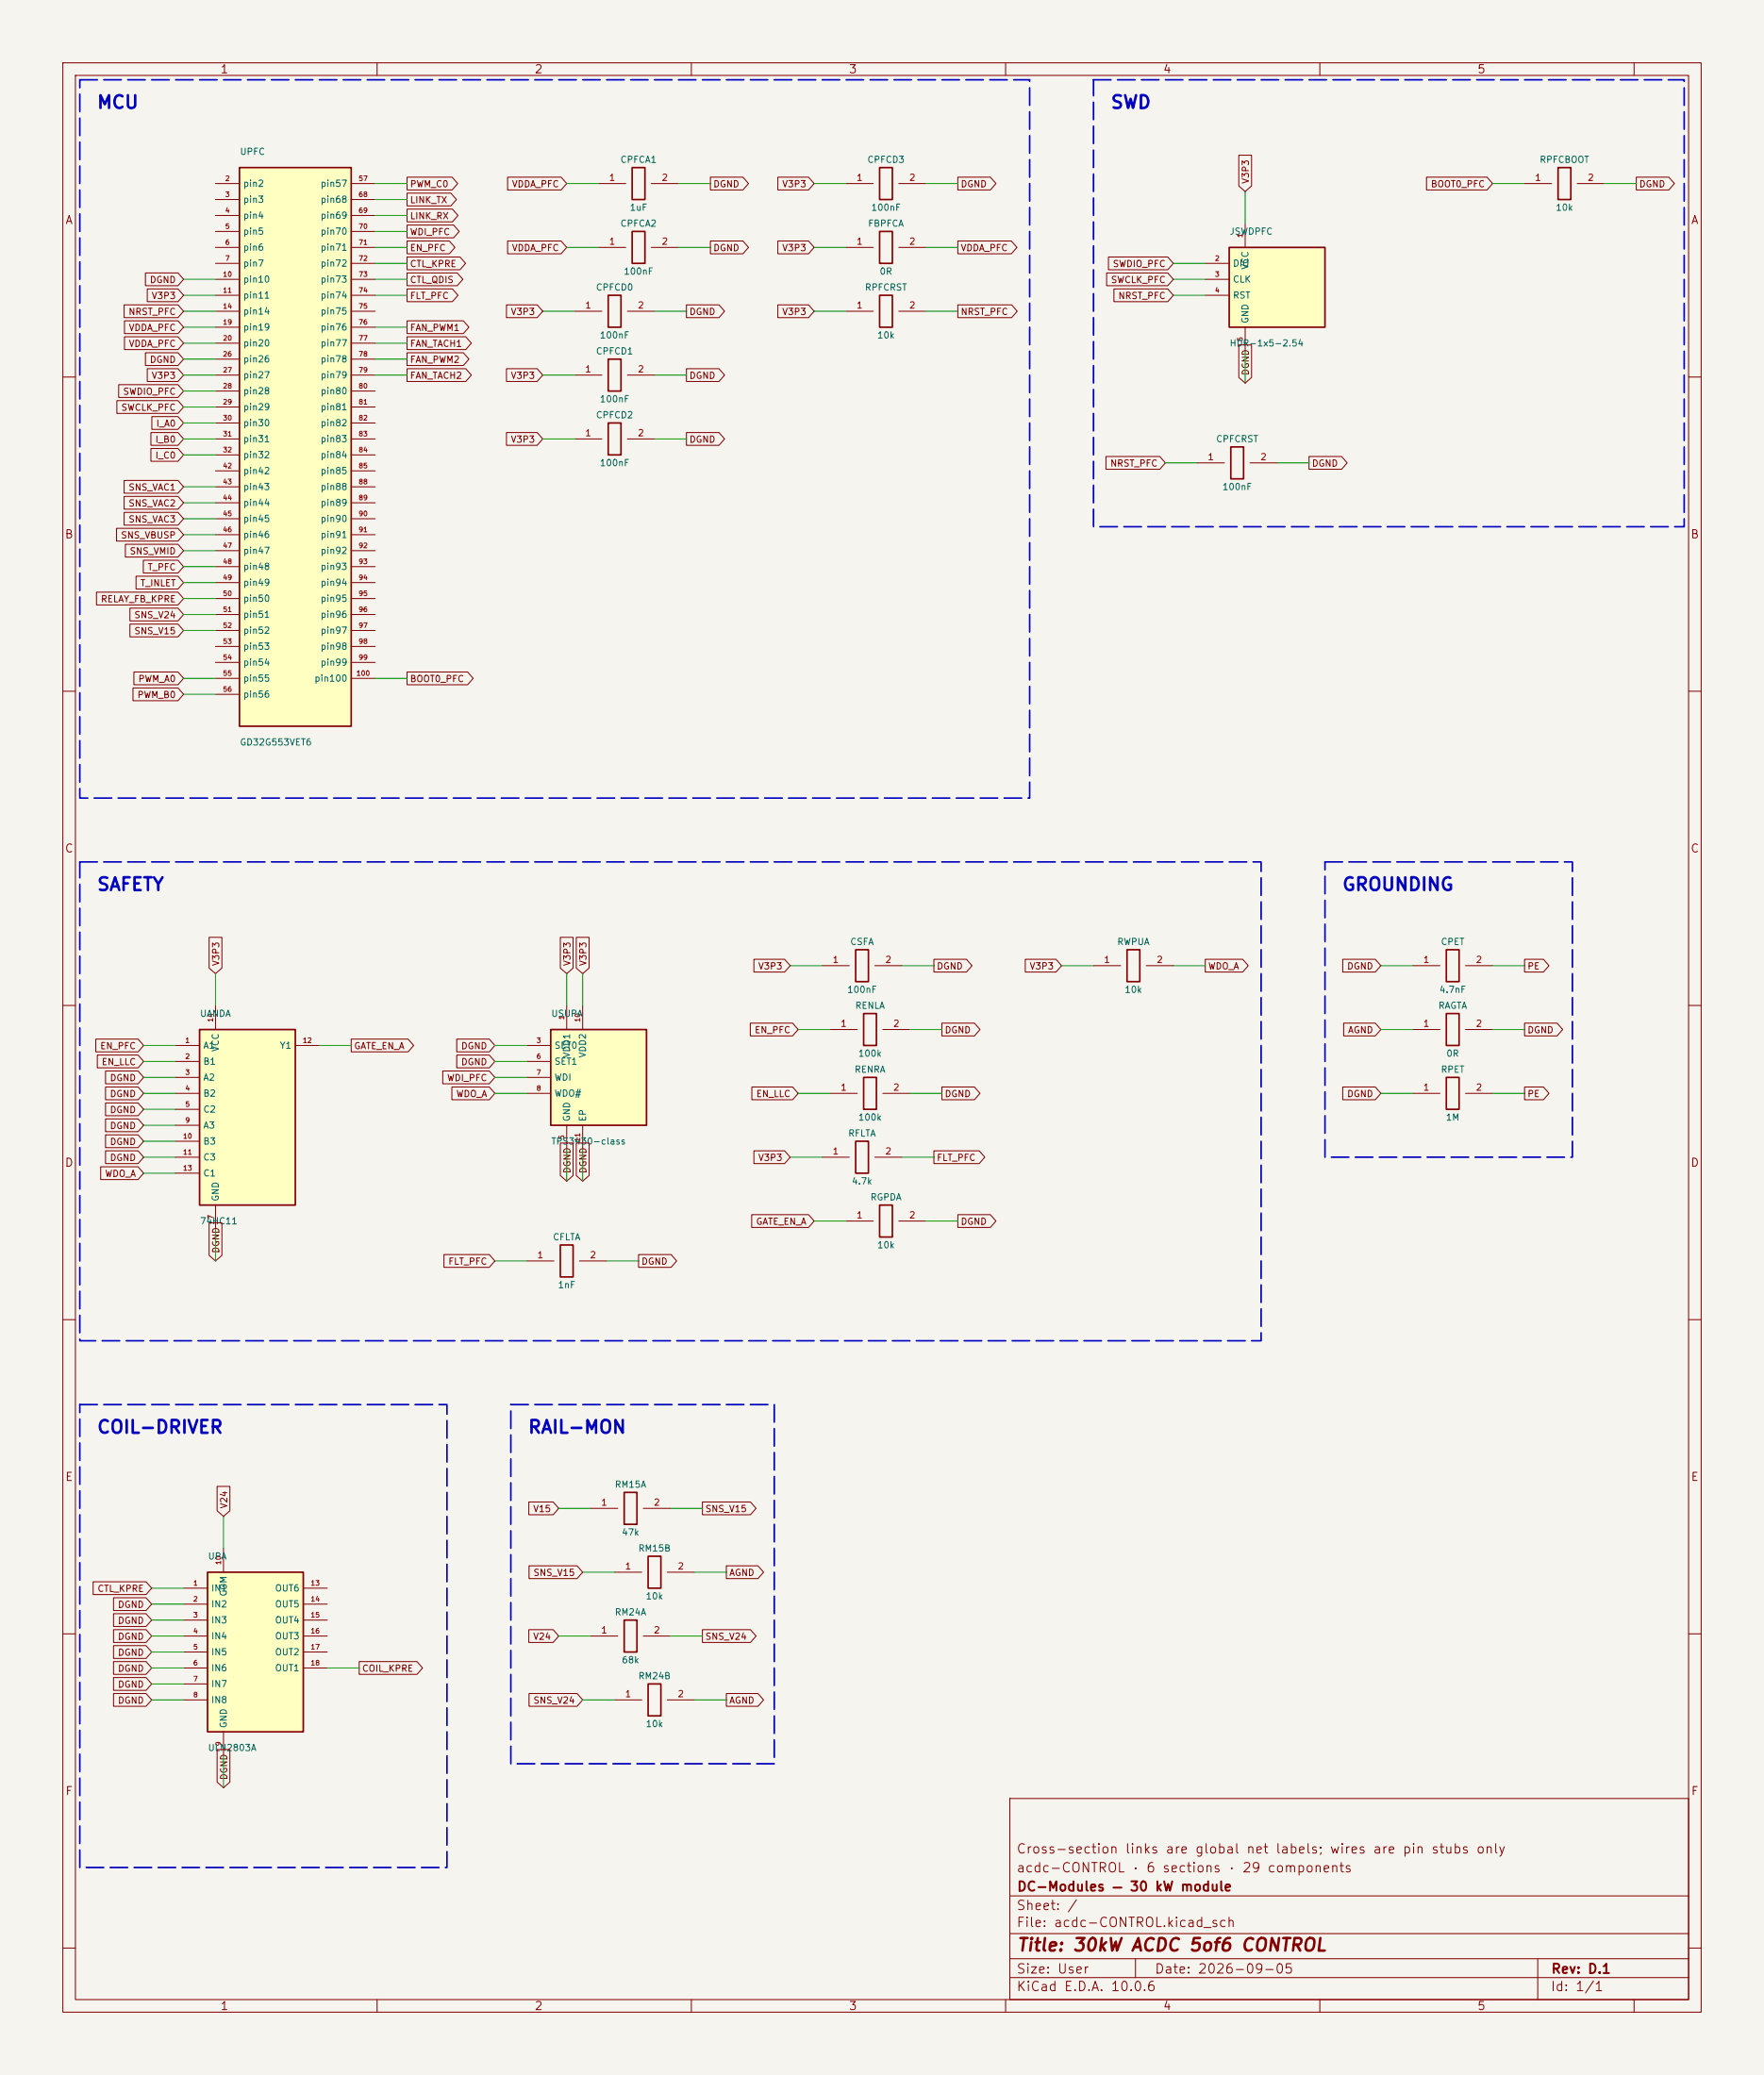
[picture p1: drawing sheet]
<svg xmlns="http://www.w3.org/2000/svg" width="281mm" height="330mm" viewBox="0 0 281 330" stroke-linecap="round" stroke-linejoin="round" font-family="sans-serif">
<path d="M0 0h280.7v330.2h-280.7z" fill="#f5f4ef" stroke="#f5f4ef" stroke-width=".15"/>
<g fill="none" stroke="#840000" stroke-width=".15">
<path d="M10 10h260.7v310.2h-260.7zM12 12h256.7v306.2h-256.7zM60 10v2M110 10v2M160 10v2M210 10v2M260 10v2M95.2 39.4h4.4M103.6 39.4h4.3M10 60h2M268.7 60h2M10 110h2"/>
<path d="M268.7 110h2M10 160h2M268.7 160h2M130.8 184.2h4.3M134.6 194.3h4.3M139.2 184.2h4.3M143 194.3h4.3M10 210h2M83.8 200.7h4.3M92.2 200.7h4.3M268.7 210h2M94 240h4.3"/>
<path d="M97.8 250.2h4.3M102.4 240h4.3M106.2 250.2h4.3M10 260h2M94 260.4h4.3M97.8 270.5h4.3M102.4 260.4h4.3M106.2 270.5h4.3M268.7 260h2M160.7 286.2h108v32h-108zM10 310h2M60 318.2v2"/>
<path d="M110 318.2v2M160 318.2v2M160.7 314.7h108M160.7 311.7h108M160.7 307.7h108M160.7 301.7h108M180.7 311.7v3M210 318.2v2M244.7 311.7v6.5M260 318.2v2M268.7 310h2"/>
</g>
<path d="M100.6 36.8h2v5.1h-2zM89.2 198.1h2v5.1h-2zM136.1 181.6h2.1v5.1h-2.1zM140 191.8h2v5.1h-2zM99.3 237.5h2v5.1h-2zM99.3 257.8h2v5.1h-2zM103.1 247.7h2.1v5h-2.1zM103.1 268h2.1v5.1h-2.1z" fill="none" stroke="#840000" stroke-width=".25"/>
<path d="M31.7 163.8h15.3v28h-15.3z" fill="#ffffc2"/>
<path d="M31.7 163.8h15.3v28h-15.3z" fill="none" stroke="#840000" stroke-width=".25"/>
<path d="M27.9 166.4h3.8M27.9 168.9h3.8M27.9 171.5h3.8M27.9 174h3.8M27.9 176.5h3.8M27.9 179.1h3.8M34.3 160v3.8M47 166.4h3.8M27.9 181.6h3.8M27.9 184.2h3.8M27.9 186.7h3.8M34.3 191.8v3.8" fill="none" stroke="#840000" stroke-width=".15"/>
<path d="M33 250.2h15.3v25.4h-15.3z" fill="#ffffc2"/>
<path d="M136.1 151.1h2.1v5.1h-2.1zM137.4 161.3h2v5.1h-2zM33 250.2h15.3v25.4h-15.3z" fill="none" stroke="#840000" stroke-width=".25"/>
<g fill="none" stroke="#840000" stroke-width=".15">
<path d="M130.8 153.7h4.3M139.2 153.7h4.3M132.1 163.8h4.3M140.5 163.8h4.3M29.2 252.7h3.8M29.2 255.3h3.8M29.2 257.8h3.8M35.6 246.4v3.8M48.3 252.7h3.8M48.3 255.3h3.8M48.3 257.8h3.8M29.2 260.4h3.8"/>
<path d="M29.2 262.9h3.8M29.2 265.4h3.8M29.2 268h3.8M29.2 270.5h3.8M35.6 275.6v3.8M48.3 260.4h3.8M48.3 262.9h3.8M48.3 265.4h3.8"/>
</g>
<path d="M87.6 163.8h15.3v15.3h-15.3z" fill="#ffffc2"/>
<path d="M247.9 26.7h2v5.1h-2zM179.3 151.1h2.1v5.1h-2.1zM230.1 151.1h2.1v5.1h-2.1zM87.6 163.8h15.3v15.3h-15.3zM137.4 171.5h2v5h-2zM230.1 161.3h2.1v5.1h-2.1zM230.1 171.5h2.1v5h-2.1z" fill="none" stroke="#840000" stroke-width=".25"/>
<g fill="none" stroke="#840000" stroke-width=".15">
<path d="M242.6 29.2h4.3M251 29.2h4.3M174 153.7h4.3M182.4 153.7h4.3M224.8 153.7h4.3M233.2 153.7h4.3M83.8 166.4h3.8M83.8 168.9h3.8M83.8 171.5h3.8M83.8 174h3.8M90.2 160v3.8M90.2 179.1v3.8"/>
<path d="M92.7 160v3.8M92.7 179.1v3.8M132.1 174h4.3M140.5 174h4.3M224.8 174h4.3M224.8 163.8h4.3M233.2 174h4.3M233.2 163.8h4.3"/>
</g>
<path d="M195.6 39.4h15.2v12.7h-15.2z" fill="#ffffc2"/>
<path d="M100.6 26.7h2v5.1h-2zM140 36.8h2v5.1h-2zM140 26.7h2v5.1h-2zM195.6 39.4h15.2v12.7h-15.2zM96.8 57.2h2v5h-2zM96.8 47h2v5.1h-2zM140 47h2v5.1h-2zM96.8 67.3h2v5.1h-2zM195.8 71.1h2.1v5.1h-2.1z" fill="none" stroke="#840000" stroke-width=".25"/>
<g fill="none" stroke="#840000" stroke-width=".15">
<path d="M95.2 29.2h4.4M103.6 29.2h4.3M134.6 39.4h4.3M134.6 29.2h4.3M143 39.4h4.3M143 29.2h4.3M198.1 35.6v3.8M91.4 49.5h4.4M91.4 59.7h4.4M99.8 49.5h4.3M99.8 59.7h4.3M134.6 49.5h4.3"/>
<path d="M143 49.5h4.3M191.8 41.9h3.8M191.8 44.5h3.8M191.8 47h3.8M198.1 52.1v3.8M91.4 69.9h4.4M99.8 69.9h4.3M190.5 73.7h4.3M198.9 73.7h4.3"/>
</g>
<path d="M38.1 26.7h17.8v88.9h-17.8z" fill="#ffffc2"/>
<path d="M38.1 26.7h17.8v88.9h-17.8z" fill="none" stroke="#840000" stroke-width=".25"/>
<g fill="none" stroke="#840000" stroke-width=".15">
<path d="M34.3 29.2h3.8M34.3 31.8h3.8M34.3 34.3h3.8M34.3 36.8h3.8M34.3 39.4h3.8M55.9 29.2h3.8M55.9 31.8h3.8M55.9 34.3h3.8M55.9 36.8h3.8M55.9 39.4h3.8M64.8 35.8h7.4l.9 1-.9 1h-7.4zM64.8 38.4h6.7l.9 1-.9 1h-6.7z"/>
<path d="M64.8 33.3h7.2l.9 1-.9 1h-7.2zM64.8 30.7h6.9l.9 1.1-.9 1h-6.9zM64.8 28.2h7.1l.9 1-.9 1h-7.1zM80.8 28.2h8.5l.9 1-.9 1h-8.5zM80.8 38.4h8.5l.9 1-.9 1h-8.5zM113 28.2h5.2l.9 1-.9 1h-5.2zM113 38.4h5.2l.9 1-.9 1h-5.2zM123.8 28.2h4.9l.8 1-.8 1h-4.9zM123.8 38.4h4.9l.8 1-.8 1h-4.9zM152.4 28.2h5.2l.9 1-.9 1h-5.2zM152.4 38.4h8.5l.9 1-.9 1h-8.5zM197.1 24.7h2v4.9l-1 .9-1-.9z"/>
<path d="M227 28.2h9.6l.9 1-.9 1h-9.6zM260.3 28.2h5.2l.9 1-.9 1h-5.2zM19.8 48.5h8.5l.9 1-.9 1h-8.5zM19.8 51.1h8.5l.9 1-.9 1h-8.5zM19.8 53.6h8.5l.9 1-.9 1h-8.5zM23.1 43.4h5.2l.9 1.1-.9 1h-5.2zM23.1 56.1h5.2l.9 1.1-.9 1h-5.2zM23.4 46h4.9l.9 1-.9 1h-4.9zM23.4 58.7h4.9l.9 1-.9 1h-4.9zM34.3 41.9h3.8M34.3 44.5h3.8M34.3 47h3.8"/>
<path d="M34.3 49.5h3.8M34.3 52.1h3.8M34.3 54.6h3.8M34.3 57.2h3.8M34.3 59.7h3.8M55.9 41.9h3.8M55.9 44.5h3.8M55.9 47h3.8M55.9 49.5h3.8M55.9 52.1h3.8M55.9 54.6h3.8M55.9 57.2h3.8"/>
<path d="M55.9 59.7h3.8M64.8 53.6h9.3l.9 1-.9 1h-9.3zM64.8 56.1h8.9l.9 1.1-.9 1h-8.9zM64.8 40.9h8.4l.9 1-.9 1h-8.4zM64.8 43.4h8l.8 1.1-.8 1h-8zM64.8 46h7.2l.9 1-.9 1h-7.2zM64.8 51.1h8.9l.9 1-.9 1h-8.9zM64.8 58.7h9.3l.9 1-.9 1h-9.3zM80.6 48.5h4.9l.9 1-.9 1h-4.9zM80.6 58.7h4.9l.9 1-.9 1h-4.9zM109.2 48.5h5.2l.9 1-.9 1h-5.2zM109.2 58.7h5.2l.9 1-.9 1h-5.2z"/>
<path d="M123.8 48.5h4.9l.8 1-.8 1h-4.9zM152.4 48.5h8.6l.9 1-.9 1h-8.6zM176.1 43.4h9.7l.9 1.1-.9 1h-9.7zM176.4 40.9h9.4l.9 1-.9 1h-9.4zM177.2 46h8.6l.9 1-.9 1h-8.6zM197.1 54.9h2v5.2l-1 .9-1-.9zM18.6 63.8h9.7l.9 1-.9 1h-9.7zM18.9 61.2h9.4l.9 1-.9 1h-9.4zM19.8 79h8.5l.9 1-.9 1h-8.5zM19.8 76.5h8.5l.9 1-.9 1h-8.5zM24 68.8h4.3l.9 1.1-.9 1h-4.3zM24 71.4h4.3l.9 1-.9 1h-4.3z"/>
<path d="M24.2 66.3h4.1l.9 1-.9 1h-4.1zM34.3 62.2h3.8M34.3 64.8h3.8M34.3 67.3h3.8M34.3 69.9h3.8M34.3 72.4h3.8M34.3 74.9h3.8M34.3 77.5h3.8M55.9 62.2h3.8M55.9 64.8h3.8M55.9 67.3h3.8M55.9 69.9h3.8"/>
<path d="M55.9 72.4h3.8M55.9 74.9h3.8M55.9 77.5h3.8M80.6 68.8h4.9l.9 1.1-.9 1h-4.9zM109.2 68.8h5.2l.9 1.1-.9 1h-5.2zM176 72.6h8.5l.9 1.1-.9 1h-8.5zM208.3 72.6h5.2l.8 1.1-.8 1h-5.2zM15.4 94.2h12.9l.9 1.1-.9 1h-12.9zM18.5 84.1h9.8l.9 1-.9 1h-9.8zM19.8 81.5h8.5l.9 1.1-.9 1h-8.5zM19.9 86.6h8.4l.9 1-.9 1h-8.4zM20.7 96.8h7.6l.9 1-.9 1h-7.6z"/>
<path d="M20.7 99.3h7.6l.9 1-.9 1h-7.6zM21.6 91.7h6.7l.9 1-.9 1h-6.7zM22.8 89.2h5.5l.9 1-.9 1h-5.5zM34.3 80h3.8M34.3 82.6h3.8M34.3 85.1h3.8M34.3 87.6h3.8M34.3 90.2h3.8M34.3 92.7h3.8M34.3 95.3h3.8M34.3 97.8h3.8M55.9 80h3.8"/>
<path d="M55.9 82.6h3.8M55.9 85.1h3.8M55.9 87.6h3.8M55.9 90.2h3.8M55.9 92.7h3.8M55.9 95.3h3.8M55.9 97.8h3.8M21.2 109.5h7.1l.9 1-.9 1h-7.1zM21.3 106.9h7l.9 1.1-.9 1h-7zM34.3 100.3h3.8M34.3 102.9h3.8M34.3 105.4h3.8"/>
<path d="M34.3 108h3.8M34.3 110.5h3.8M55.9 100.3h3.8M55.9 102.9h3.8M55.9 105.4h3.8M55.9 108h3.8M64.8 106.9h9.6l.9 1.1-.9 1h-9.6zM33.3 149.2h2v4.9l-1 .8-1-.8zM89.2 149.2h2v4.9l-1 .8-1-.8zM91.7 149.2h2v4.9l-1 .8-1-.8zM120 152.7h4.8l.9 1-.9 1h-4.8zM148.6 152.7h5.2l.9 1-.9 1h-5.2z"/>
<path d="M163.1 152.7h4.9l.9 1-.9 1h-4.9zM191.8 152.7h5.9l.9 1-.9 1h-5.9zM213.6 152.7h5.2l.9 1-.9 1h-5.2zM242.6 152.7h3l.9 1-.9 1h-3zM15.2 165.4h6.8l.9 1-.9 1h-6.8zM15.5 167.9h6.5l.9 1-.9 1h-6.5zM16.8 178.1h5.2l.9 1-.9 1h-5.2zM16.8 175.5h5.2l.9 1-.9 1h-5.2zM16.8 173h5.2l.9 1-.9 1h-5.2zM16.8 170.4h5.2l.9 1.1-.9 1h-5.2zM55.9 165.4h9l.9 1-.9 1h-9zM70.4 170.4h7.5l.8 1.1-.8 1h-7.5z"/>
<path d="M71.9 173h6l.8 1-.8 1h-6zM72.7 167.9h5.2l.8 1-.8 1h-5.2zM72.7 165.4h5.2l.8 1-.8 1h-5.2zM119.4 162.8h6.7l.9 1-.9 1h-6.7zM119.6 173h6.5l.9 1-.9 1h-6.5zM149.9 173h5.1l.9 1-.9 1h-5.1zM149.9 162.8h5.1l.9 1-.9 1h-5.1zM213.6 173h5.2l.9 1-.9 1h-5.2zM213.8 162.8h5l.9 1-.9 1h-5zM242.6 173h3l.9 1-.9 1h-3zM242.6 162.8h5.1l.9 1-.9 1h-5.1zM16 185.7h6l.9 1-.9 1h-6z"/>
<path d="M16.8 183.1h5.2l.9 1.1-.9 1h-5.2zM16.8 180.6h5.2l.9 1-.9 1h-5.2zM33.3 194.6h2v5.2l-1 .9-1-.9zM70.6 199.6h7.3l.8 1.1-.8 1h-7.3zM89.2 181.9h2v5.2l-1 .9-1-.9zM91.7 181.9h2v5.2l-1 .9-1-.9zM101.6 199.6h5.2l.9 1.1-.9 1h-5.2zM119.6 193.3h9.1l.8 1-.8 1h-9.1zM120 183.1h4.8l.9 1.1-.9 1h-4.8zM148.6 183.1h7.2l.9 1.1-.9 1h-7.2zM152.4 193.3h5.2l.9 1-.9 1h-5.2zM34.5 236.5h2.1v3.9l-1 .9-1.1-.9z"/>
<path d="M84.1 239h3.9l.9 1-.9 1h-3.9zM111.8 239h7.6l.9 1-.9 1h-7.6zM14.8 251.7h8.4l.9 1-.9 1h-8.4zM18.1 259.3h5.1l.9 1.1-.9 1h-5.1zM18.1 256.8h5.1l.9 1-.9 1h-5.1zM18.1 254.3h5.1l.9 1-.9 1h-5.1zM84.1 259.3h3.9l.9 1.1-.9 1h-3.9zM84.2 249.2h7.6l.9 1-.9 1h-7.6zM111.8 259.3h7.6l.9 1.1-.9 1h-7.6zM115.6 249.2h5l.9 1-.9 1h-5zM18.1 267h5.1l.9 1-.9 1h-5.1zM18.1 264.4h5.1l.9 1-.9 1h-5.1z"/>
<path d="M18.1 261.9h5.1l.9 1-.9 1h-5.1zM18.1 269.5h5.1l.9 1-.9 1h-5.1zM34.5 278.4h2.1v5.2l-1 .9-1.1-.9zM57.1 264.4h9.2l.9 1-.9 1h-9.2zM84.2 269.5h7.6l.9 1-.9 1h-7.6zM115.6 269.5h5l.9 1-.9 1h-5z"/>
</g>
<g fill="none" stroke="#009600" stroke-width=".15">
<path d="M59.7 34.3h5.1M59.7 29.2h5.1M59.7 31.8h5.1M59.7 36.8h5.1M59.7 39.4h5.1M90.2 29.2h5M90.2 39.4h5M107.9 29.2h5.1M107.9 39.4h5.1M129.5 29.2h5.1M129.5 39.4h5.1M147.3 29.2h5.1"/>
<path d="M147.3 39.4h5.1M198.1 30.5v5.1M237.5 29.2h5.1M255.3 29.2h5M29.2 49.5h5.1M29.2 52.1h5.1M29.2 57.2h5.1M29.2 59.7h5.1M29.2 47h5.1M29.2 44.5h5.1M29.2 54.6h5.1M59.7 52.1h5.1"/>
<path d="M59.7 57.2h5.1M59.7 59.7h5.1M59.7 47h5.1M59.7 44.5h5.1M59.7 41.9h5.1M59.7 54.6h5.1M86.4 49.5h5M86.4 59.7h5M104.1 49.5h5.1M104.1 59.7h5.1M129.5 49.5h5.1M147.3 49.5h5.1"/>
<path d="M186.7 47h5.1M186.7 44.5h5.1M186.7 41.9h5.1M198.1 55.9v5.1M29.2 77.5h5.1M29.2 69.9h5.1M29.2 67.3h5.1M29.2 64.8h5.1M29.2 62.2h5.1M29.2 72.4h5.1M86.4 69.9h5M104.1 69.9h5.1"/>
<path d="M185.4 73.7h5.1M203.2 73.7h5.1M29.2 80h5.1M29.2 82.6h5.1M29.2 85.1h5.1M29.2 87.6h5.1M29.2 97.8h5.1M29.2 95.3h5.1M29.2 92.7h5.1M29.2 90.2h5.1M29.2 108h5.1M29.2 100.3h5.1"/>
<path d="M29.2 110.5h5.1M59.7 108h5.1M34.3 154.9v5.1M90.2 154.9v5.1M92.7 154.9v5.1M125.7 153.7h5.1M143.5 153.7h5.1M168.9 153.7h5.1M186.7 153.7h5.1M219.7 153.7h5.1M237.5 153.7h5.1M22.9 166.4h5"/>
<path d="M22.9 168.9h5M22.9 171.5h5M22.9 174h5M22.9 176.5h5M22.9 179.1h5M50.8 166.4h5.1M78.7 166.4h5.1M78.7 168.9h5.1M78.7 171.5h5.1M78.7 174h5.1M127 174h5.1M127 163.8h5.1"/>
<path d="M144.8 174h5.1M144.8 163.8h5.1M219.7 174h5.1M219.7 163.8h5.1M237.5 174h5.1M237.5 163.8h5.1M22.9 181.6h5M22.9 184.2h5M22.9 186.7h5M34.3 195.6v5.1M90.2 182.9v5.1M92.7 182.9v5.1"/>
<path d="M125.7 184.2h5.1M129.5 194.3h5.1M143.5 184.2h5.1M147.3 194.3h5.1M78.7 200.7h5.1M96.5 200.7h5.1M24.1 252.7h5.1M24.1 255.3h5.1M24.1 257.8h5.1M35.6 241.3v5.1M88.9 240h5.1M92.7 250.2h5.1"/>
<path d="M106.7 240h5.1M110.5 250.2h5.1M24.1 268h5.1M24.1 265.4h5.1M24.1 260.4h5.1M24.1 270.5h5.1M24.1 262.9h5.1M35.6 279.4v5.1M52.1 265.4h5M88.9 260.4h5.1M92.7 270.5h5.1M106.7 260.4h5.1"/>
<path d="M110.5 270.5h5.1"/>
</g>
<path d="M12.7 12.7h151.1v114.3h-151.1zM174 12.7h94v71.1h-94zM12.7 137.2h188v76.2h-188zM210.8 137.2h39.4v47h-39.4zM12.7 223.5h58.4v73.7h-58.4zM81.3 223.5h41.9v57.2h-41.9z" fill="none" stroke="#0000c2" stroke-width=".25" stroke-dasharray="2.8 1"/>
<g font-size="2" fill="#0000c2">
<text x="15.3" y="17.8">MCU</text>
<text x="176.6" y="17.8">SWD</text>
<text x="15.3" y="142.3">SAFETY</text>
<text x="213.4" y="142.3">GROUNDING</text>
<text x="15.3" y="228.6">COIL-DRIVER</text>
<text x="83.9" y="228.6">RAIL-MON</text>
</g>
<text font-size="2" fill="#840000" x="161.6" y="311">Title: 30kW ACDC 5of6 CONTROL</text>
<g font-size="1.5" fill="#840000">
<text x="161.6" y="298.3">acdc-CONTROL · 6 sections · 29 components</text>
<text x="161.6" y="295.3">Cross-section links are global net labels; wires are pin stubs only</text>
<text x="161.6" y="304.3">Sheet: /</text>
<text x="161.7" y="301.3">DC-Modules — 30 kW module</text>
<text x="161.6" y="307">File: acdc-CONTROL.kicad_sch</text>
<text x="161.6" y="317.2">KiCad E.D.A. 10.0.6</text>
<text x="161.6" y="314.4">Size: User</text>
<text x="183.6" y="314.4">Date: 2026-09-05</text>
<text x="246.6" y="317.2">Id: 1/1</text>
<text x="246.7" y="314.4">Rev: D.1</text>
</g>
<g font-size="1.3" fill="#840000">
<text x="35" y="12">1</text>
<text x="85" y="12">2</text>
<text x="135" y="12">3</text>
<text x="185" y="12">4</text>
<text x="235" y="12">5</text>
<text x="10.3" y="36">A</text>
<text x="269" y="36">A</text>
<text x="10.2" y="86">B</text>
<text x="268.9" y="86">B</text>
<text x="10.2" y="136">C</text>
<text x="268.9" y="136">C</text>
<text x="10.2" y="186">D</text>
<text x="268.9" y="186">D</text>
<text x="10.3" y="236">E</text>
<text x="269" y="236">E</text>
<text x="10.3" y="286">F</text>
<text x="269" y="286">F</text>
<text x="35" y="320.2">1</text>
<text x="85" y="320.2">2</text>
<text x="135" y="320.2">3</text>
<text x="185" y="320.2">4</text>
<text x="235" y="320.2">5</text>
</g>
<g font-size="1" fill="#006464">
<text x="38.1" y="24.9">UPFC</text>
<text x="38.6" y="30">pin2</text>
<text x="50.9" y="30">pin57</text>
<text x="98.6" y="26.2">CPFCA1</text>
<text x="137.9" y="26.2">CPFCD3</text>
<text x="244.9" y="26.2">RPFCBOOT</text>
<text x="38.6" y="32.5">pin3</text>
<text x="38.6" y="35.1">pin4</text>
<text x="50.9" y="32.5">pin68</text>
<text x="50.9" y="35.1">pin69</text>
<text x="100.1" y="33.8">1uF</text>
<text x="138.5" y="33.8">100nF</text>
<text x="247.4" y="33.8">10k</text>
<text x="38.6" y="37.6">pin5</text>
<text x="38.6" y="40.1">pin6</text>
<text x="50.9" y="37.6">pin70</text>
<text x="50.9" y="40.1">pin71</text>
<text x="98.6" y="36.3">CPFCA2</text>
<text x="138" y="36.3">FBPFCA</text>
<text x="195.6" y="37.6">JSWDPFC</text>
<text x="38.6" y="42.7">pin7</text>
<text x="38.6" y="45.2">pin10</text>
<text x="38.6" y="47.8">pin11</text>
<text x="50.9" y="42.7">pin72</text>
<text x="50.9" y="45.2">pin73</text>
<text x="50.9" y="47.8">pin74</text>
<text x="94.7" y="46.5">CPFCD0</text>
<text x="99.2" y="43.9">100nF</text>
<text x="137.5" y="46.5">RPFCRST</text>
<text x="139.9" y="43.9">0R</text>
<text x="196.1" y="42.7">DIO</text>
<text x="196.1" y="45.2">CLK</text>
<text x="196.1" y="47.8">RST</text>
<text x="198.9" y="43" transform="rotate(-90 198.9 43)">VCC</text>
<text x="38.6" y="50.3">pin14</text>
<text x="38.6" y="52.8">pin19</text>
<text x="50.9" y="50.3">pin75</text>
<text x="50.9" y="52.8">pin76</text>
<text x="198.9" y="51.6" transform="rotate(-90 198.9 51.6)">GND</text>
<text x="38.6" y="55.4">pin20</text>
<text x="38.6" y="57.9">pin26</text>
<text x="50.9" y="55.4">pin77</text>
<text x="50.9" y="57.9">pin78</text>
<text x="94.7" y="56.6">CPFCD1</text>
<text x="95.3" y="54.1">100nF</text>
<text x="139.5" y="54.1">10k</text>
<text x="195.6" y="55.4">HDR-1x5-2.54</text>
<text x="38.6" y="60.5">pin27</text>
<text x="38.6" y="63">pin28</text>
<text x="38.6" y="65.5">pin29</text>
<text x="50.9" y="60.5">pin79</text>
<text x="50.9" y="63">pin80</text>
<text x="50.9" y="65.5">pin81</text>
<text x="95.3" y="64.3">100nF</text>
<text x="38.6" y="68.1">pin30</text>
<text x="38.6" y="70.6">pin31</text>
<text x="50.9" y="68.1">pin82</text>
<text x="50.9" y="70.6">pin83</text>
<text x="94.7" y="66.8">CPFCD2</text>
<text x="193.4" y="70.6">CPFCRST</text>
<text x="38.6" y="73.2">pin32</text>
<text x="38.6" y="75.7">pin42</text>
<text x="50.9" y="73.2">pin84</text>
<text x="50.9" y="75.7">pin85</text>
<text x="95.3" y="74.4">100nF</text>
<text x="38.6" y="78.2">pin43</text>
<text x="38.6" y="80.8">pin44</text>
<text x="38.6" y="83.3">pin45</text>
<text x="50.9" y="78.2">pin88</text>
<text x="50.9" y="80.8">pin89</text>
<text x="50.9" y="83.3">pin90</text>
<text x="194.4" y="78.2">100nF</text>
<text x="38.6" y="85.9">pin46</text>
<text x="38.6" y="88.4">pin47</text>
<text x="50.9" y="85.9">pin91</text>
<text x="50.9" y="88.4">pin92</text>
<text x="38.6" y="90.9">pin48</text>
<text x="38.6" y="93.5">pin49</text>
<text x="50.9" y="90.9">pin93</text>
<text x="50.9" y="93.5">pin94</text>
<text x="38.6" y="96">pin50</text>
<text x="38.6" y="98.6">pin51</text>
<text x="38.6" y="101.1">pin52</text>
<text x="50.9" y="96">pin95</text>
<text x="50.9" y="98.6">pin96</text>
<text x="50.9" y="101.1">pin97</text>
<text x="38.6" y="103.6">pin53</text>
<text x="38.6" y="106.2">pin54</text>
<text x="50.9" y="103.6">pin98</text>
<text x="50.9" y="106.2">pin99</text>
<text x="38.6" y="108.7">pin55</text>
<text x="38.6" y="111.3">pin56</text>
<text x="49.9" y="108.7">pin100</text>
<text x="38.1" y="118.9">GD32G553VET6</text>
<text x="135.2" y="150.6">CSFA</text>
<text x="177.7" y="150.6">RWPUA</text>
<text x="229.2" y="150.6">CPET</text>
<text x="134.7" y="158.2">100nF</text>
<text x="136" y="160.8">RENLA</text>
<text x="178.9" y="158.2">10k</text>
<text x="228.8" y="160.8">RAGTA</text>
<text x="228.9" y="158.2">4.7nF</text>
<text x="31.7" y="162.1">UANDA</text>
<text x="32.3" y="167.1">A1</text>
<text x="35.1" y="167.4" transform="rotate(-90 35.1 167.4)">VCC</text>
<text x="44.4" y="167.1">Y1</text>
<text x="87.6" y="162.1">USUPA</text>
<text x="88.1" y="167.1">SET0</text>
<text x="32.3" y="169.7">B1</text>
<text x="32.3" y="172.2">A2</text>
<text x="88.1" y="169.7">SET1</text>
<text x="88.1" y="172.2">WDI</text>
<text x="90.9" y="168.4" transform="rotate(-90 90.9 168.4)">VDD1</text>
<text x="93.5" y="168.4" transform="rotate(-90 93.5 168.4)">VDD2</text>
<text x="135.9" y="170.9">RENRA</text>
<text x="136.5" y="168.4">100k</text>
<text x="229.2" y="170.9">RPET</text>
<text x="230" y="168.4">0R</text>
<text x="32.3" y="174.8">B2</text>
<text x="32.3" y="177.3">C2</text>
<text x="32.3" y="179.8">A3</text>
<text x="88.1" y="174.8">WDO#</text>
<text x="90.9" y="178.6" transform="rotate(-90 90.9 178.6)">GND</text>
<text x="93.5" y="178.6" transform="rotate(-90 93.5 178.6)">EP</text>
<text x="136.5" y="178.6">100k</text>
<text x="230" y="178.6">1M</text>
<text x="32.3" y="182.4">B3</text>
<text x="32.3" y="184.9">C3</text>
<text x="87.6" y="182.4">TPS3430-class</text>
<text x="134.9" y="181.1">RFLTA</text>
<text x="32.3" y="187.5">C1</text>
<text x="35.1" y="191.3" transform="rotate(-90 35.1 191.3)">GND</text>
<text x="135.4" y="188.7">4.7k</text>
<text x="138.4" y="191.3">RGPDA</text>
<text x="31.7" y="195.1">74HC11</text>
<text x="87.9" y="197.6">CFLTA</text>
<text x="139.5" y="198.9">10k</text>
<text x="88.7" y="205.2">1nF</text>
<text x="97.7" y="237">RM15A</text>
<text x="98.8" y="244.6">47k</text>
<text x="33" y="248.4">UPA</text>
<text x="101.5" y="247.1">RM15B</text>
<text x="33.5" y="253.5">IN1</text>
<text x="33.5" y="256">IN2</text>
<text x="36.3" y="254.1" transform="rotate(-90 36.3 254.1)">COM</text>
<text x="43.7" y="253.5">OUT6</text>
<text x="43.7" y="256">OUT5</text>
<text x="97.7" y="257.3">RM24A</text>
<text x="102.7" y="254.8">10k</text>
<text x="33.5" y="258.6">IN3</text>
<text x="33.5" y="261.1">IN4</text>
<text x="33.5" y="263.7">IN5</text>
<text x="43.7" y="258.6">OUT4</text>
<text x="43.7" y="261.1">OUT3</text>
<text x="43.7" y="263.7">OUT2</text>
<text x="33.5" y="266.2">IN6</text>
<text x="33.5" y="268.7">IN7</text>
<text x="43.7" y="266.2">OUT1</text>
<text x="98.8" y="264.9">68k</text>
<text x="101.5" y="267.5">RM24B</text>
<text x="33.5" y="271.3">IN8</text>
<text x="36.3" y="275.1" transform="rotate(-90 36.3 275.1)">GND</text>
<text x="102.7" y="275.1">10k</text>
<text x="33" y="278.9">ULN2803A</text>
</g>
<g font-size="1" fill="#a90000">
<text x="96.8" y="29">1</text>
<text x="105.2" y="29">2</text>
<text x="136.2" y="29">1</text>
<text x="144.6" y="29">2</text>
<text x="244.1" y="29">1</text>
<text x="252.5" y="29">2</text>
<text x="96.8" y="39.2">1</text>
<text x="105.2" y="39.2">2</text>
<text x="136.2" y="39.2">1</text>
<text x="144.6" y="39.2">2</text>
<text x="93" y="49.3">1</text>
<text x="101.4" y="49.3">2</text>
<text x="136.2" y="49.3">1</text>
<text x="144.6" y="49.3">2</text>
<text x="93" y="59.5">1</text>
<text x="101.4" y="59.5">2</text>
<text x="93" y="69.7">1</text>
<text x="101.4" y="69.7">2</text>
<text x="192.1" y="73.5">1</text>
<text x="200.5" y="73.5">2</text>
<text x="132.4" y="153.5">1</text>
<text x="140.8" y="153.5">2</text>
<text x="175.6" y="153.5">1</text>
<text x="183.9" y="153.5">2</text>
<text x="226.4" y="153.5">1</text>
<text x="234.7" y="153.5">2</text>
<text x="133.7" y="163.6">1</text>
<text x="142" y="163.6">2</text>
<text x="226.4" y="163.6">1</text>
<text x="234.7" y="163.6">2</text>
<text x="133.7" y="173.8">1</text>
<text x="142" y="173.8">2</text>
<text x="226.4" y="173.8">1</text>
<text x="234.7" y="173.8">2</text>
<text x="132.4" y="184">1</text>
<text x="140.8" y="184">2</text>
<text x="136.2" y="194.1">1</text>
<text x="144.6" y="194.1">2</text>
<text x="85.4" y="200.5">1</text>
<text x="93.8" y="200.5">2</text>
<text x="95.6" y="239.8">1</text>
<text x="103.9" y="239.8">2</text>
<text x="99.4" y="250">1</text>
<text x="107.7" y="250">2</text>
<text x="95.6" y="260.2">1</text>
<text x="103.9" y="260.2">2</text>
<text x="99.4" y="270.3">1</text>
<text x="107.7" y="270.3">2</text>
</g>
<g font-size="1" fill="#840000">
<text x="199" y="29.3" transform="rotate(-90 199 29.3)">V3P3</text>
<text x="65.1" y="35.1">LINK_RX</text>
<text x="65.1" y="32.6">LINK_TX</text>
<text x="65.1" y="30.1">PWM_C0</text>
<text x="81.4" y="30.1">VDDA_PFC</text>
<text x="113.4" y="30.1">DGND</text>
<text x="124.4" y="30.1">V3P3</text>
<text x="152.8" y="30.1">DGND</text>
<text x="227.6" y="30.1">BOOT0_PFC</text>
<text x="260.7" y="30.1">DGND</text>
<text x="65.1" y="37.7">WDI_PFC</text>
<text x="65.1" y="40.2">EN_PFC</text>
<text x="81.4" y="40.2">VDDA_PFC</text>
<text x="113.4" y="40.2">DGND</text>
<text x="124.4" y="40.2">V3P3</text>
<text x="152.8" y="40.2">VDDA_PFC</text>
<text x="23.8" y="45.3">DGND</text>
<text x="24" y="47.8">V3P3</text>
<text x="65.1" y="42.8">CTL_KPRE</text>
<text x="65.1" y="45.3">CTL_QDIS</text>
<text x="65.1" y="47.8">FLT_PFC</text>
<text x="176.7" y="45.3">SWCLK_PFC</text>
<text x="177" y="42.8">SWDIO_PFC</text>
<text x="177.8" y="47.8">NRST_PFC</text>
<text x="20.4" y="50.4">NRST_PFC</text>
<text x="20.4" y="52.9">VDDA_PFC</text>
<text x="65.1" y="52.9">FAN_PWM1</text>
<text x="81.2" y="50.4">V3P3</text>
<text x="109.6" y="50.4">DGND</text>
<text x="124.4" y="50.4">V3P3</text>
<text x="152.8" y="50.4">NRST_PFC</text>
<text x="20.4" y="55.5">VDDA_PFC</text>
<text x="23.8" y="58">DGND</text>
<text x="65.1" y="55.5">FAN_TACH1</text>
<text x="65.1" y="58">FAN_PWM2</text>
<text x="199" y="59.8" transform="rotate(-90 199 59.8)">DGND</text>
<text x="19.2" y="65.6">SWCLK_PFC</text>
<text x="19.5" y="63.1">SWDIO_PFC</text>
<text x="24" y="60.5">V3P3</text>
<text x="65.1" y="60.5">FAN_TACH2</text>
<text x="81.2" y="60.5">V3P3</text>
<text x="109.6" y="60.5">DGND</text>
<text x="24.6" y="70.7">I_B0</text>
<text x="24.8" y="68.2">I_A0</text>
<text x="81.2" y="70.7">V3P3</text>
<text x="109.6" y="70.7">DGND</text>
<text x="24.6" y="73.2">I_C0</text>
<text x="176.6" y="74.5">NRST_PFC</text>
<text x="208.7" y="74.5">DGND</text>
<text x="20.4" y="80.9">SNS_VAC2</text>
<text x="20.4" y="83.4">SNS_VAC3</text>
<text x="20.4" y="78.3">SNS_VAC1</text>
<text x="19.2" y="85.9">SNS_VBUSP</text>
<text x="20.6" y="88.5">SNS_VMID</text>
<text x="22.3" y="93.6">T_INLET</text>
<text x="23.4" y="91">T_PFC</text>
<text x="16" y="96.1">RELAY_FB_KPRE</text>
<text x="21.3" y="98.6">SNS_V24</text>
<text x="21.3" y="101.2">SNS_V15</text>
<text x="21.8" y="111.3">PWM_B0</text>
<text x="21.9" y="108.8">PWM_A0</text>
<text x="65.1" y="108.8">BOOT0_PFC</text>
<text x="35.1" y="153.8" transform="rotate(-90 35.1 153.8)">V3P3</text>
<text x="91" y="153.8" transform="rotate(-90 91 153.8)">V3P3</text>
<text x="93.6" y="153.8" transform="rotate(-90 93.6 153.8)">V3P3</text>
<text x="120.6" y="154.5">V3P3</text>
<text x="149" y="154.5">DGND</text>
<text x="163.7" y="154.5">V3P3</text>
<text x="192.1" y="154.5">WDO_A</text>
<text x="214.3" y="154.5">DGND</text>
<text x="242.9" y="154.5">PE</text>
<text x="15.9" y="167.2">EN_PFC</text>
<text x="56.3" y="167.2">GATE_EN_A</text>
<text x="73.3" y="167.2">DGND</text>
<text x="120" y="164.7">EN_PFC</text>
<text x="150.2" y="164.7">DGND</text>
<text x="214.4" y="164.7">AGND</text>
<text x="242.9" y="164.7">DGND</text>
<text x="16.1" y="169.8">EN_LLC</text>
<text x="17.4" y="172.3">DGND</text>
<text x="71.1" y="172.3">WDI_PFC</text>
<text x="73.3" y="169.8">DGND</text>
<text x="17.4" y="179.9">DGND</text>
<text x="17.4" y="177.4">DGND</text>
<text x="17.4" y="174.8">DGND</text>
<text x="72.5" y="174.8">WDO_A</text>
<text x="120.2" y="174.8">EN_LLC</text>
<text x="150.2" y="174.8">DGND</text>
<text x="214.3" y="174.8">DGND</text>
<text x="242.9" y="174.8">PE</text>
<text x="17.4" y="185">DGND</text>
<text x="17.4" y="182.5">DGND</text>
<text x="120.6" y="185">V3P3</text>
<text x="149" y="185">FLT_PFC</text>
<text x="16.6" y="187.5">WDO_A</text>
<text x="91" y="186.8" transform="rotate(-90 91 186.8)">DGND</text>
<text x="93.6" y="186.8" transform="rotate(-90 93.6 186.8)">DGND</text>
<text x="120.2" y="195.2">GATE_EN_A</text>
<text x="152.8" y="195.2">DGND</text>
<text x="35.1" y="199.5" transform="rotate(-90 35.1 199.5)">DGND</text>
<text x="71.3" y="201.5">FLT_PFC</text>
<text x="102" y="201.5">DGND</text>
<text x="36.4" y="240.2" transform="rotate(-90 36.4 240.2)">V24</text>
<text x="84.7" y="240.9">V15</text>
<text x="112.1" y="240.9">SNS_V15</text>
<text x="84.8" y="251">SNS_V15</text>
<text x="115.9" y="251">AGND</text>
<text x="15.4" y="253.6">CTL_KPRE</text>
<text x="18.7" y="256.1">DGND</text>
<text x="18.7" y="263.7">DGND</text>
<text x="18.7" y="261.2">DGND</text>
<text x="18.7" y="258.7">DGND</text>
<text x="84.7" y="261.2">V24</text>
<text x="112.1" y="261.2">SNS_V24</text>
<text x="18.7" y="268.8">DGND</text>
<text x="18.7" y="266.3">DGND</text>
<text x="57.5" y="266.3">COIL_KPRE</text>
<text x="18.7" y="271.4">DGND</text>
<text x="84.8" y="271.4">SNS_V24</text>
<text x="115.9" y="271.4">AGND</text>
<text x="36.4" y="283.3" transform="rotate(-90 36.4 283.3)">DGND</text>
</g>
<g font-size=".8" fill="#a90000">
<text x="35.8" y="29">2</text>
<text x="57" y="29">57</text>
<text x="35.8" y="31.5">3</text>
<text x="35.8" y="34.1">4</text>
<text x="57" y="31.5">68</text>
<text x="57" y="34.1">69</text>
<text x="35.8" y="36.6">5</text>
<text x="35.8" y="39.1">6</text>
<text x="35.8" y="41.7">7</text>
<text x="57" y="36.6">70</text>
<text x="57" y="39.1">71</text>
<text x="57" y="41.7">72</text>
<text x="193.2" y="41.7">2</text>
<text x="197.9" y="37.9" transform="rotate(-90 197.9 37.9)">1</text>
<text x="35.4" y="44.2">10</text>
<text x="35.4" y="46.8">11</text>
<text x="57" y="44.2">73</text>
<text x="57" y="46.8">74</text>
<text x="193.2" y="44.2">3</text>
<text x="193.2" y="46.8">4</text>
<text x="35.4" y="49.3">14</text>
<text x="35.4" y="51.8">19</text>
<text x="57" y="49.3">75</text>
<text x="57" y="51.8">76</text>
<text x="35.4" y="54.4">20</text>
<text x="35.4" y="56.9">26</text>
<text x="35.4" y="59.5">27</text>
<text x="57" y="54.4">77</text>
<text x="57" y="56.9">78</text>
<text x="57" y="59.5">79</text>
<text x="197.9" y="54.4" transform="rotate(-90 197.9 54.4)">5</text>
<text x="35.4" y="62">28</text>
<text x="35.4" y="64.5">29</text>
<text x="57" y="62">80</text>
<text x="57" y="64.5">81</text>
<text x="35.4" y="67.1">30</text>
<text x="35.4" y="69.6">31</text>
<text x="57" y="67.1">82</text>
<text x="57" y="69.6">83</text>
<text x="35.4" y="72.2">32</text>
<text x="35.4" y="74.7">42</text>
<text x="35.4" y="77.2">43</text>
<text x="57" y="72.2">84</text>
<text x="57" y="74.7">85</text>
<text x="57" y="77.2">88</text>
<text x="35.4" y="79.8">44</text>
<text x="35.4" y="82.3">45</text>
<text x="57" y="79.8">89</text>
<text x="57" y="82.3">90</text>
<text x="35.4" y="84.9">46</text>
<text x="35.4" y="87.4">47</text>
<text x="35.4" y="89.9">48</text>
<text x="57" y="84.9">91</text>
<text x="57" y="87.4">92</text>
<text x="57" y="89.9">93</text>
<text x="35.4" y="92.5">49</text>
<text x="35.4" y="95">50</text>
<text x="57" y="92.5">94</text>
<text x="57" y="95">95</text>
<text x="35.4" y="97.6">51</text>
<text x="35.4" y="100.1">52</text>
<text x="57" y="97.6">96</text>
<text x="57" y="100.1">97</text>
<text x="35.4" y="102.6">53</text>
<text x="35.4" y="105.2">54</text>
<text x="35.4" y="107.7">55</text>
<text x="56.6" y="107.7">100</text>
<text x="57" y="102.6">98</text>
<text x="57" y="105.2">99</text>
<text x="35.4" y="110.3">56</text>
<text x="29.4" y="166.1">1</text>
<text x="34.1" y="162.7" transform="rotate(-90 34.1 162.7)">14</text>
<text x="48.1" y="166.1">12</text>
<text x="85.3" y="166.1">3</text>
<text x="89.9" y="162.4" transform="rotate(-90 89.9 162.4)">1</text>
<text x="92.5" y="162.7" transform="rotate(-90 92.5 162.7)">10</text>
<text x="29.4" y="168.7">2</text>
<text x="29.4" y="171.2">3</text>
<text x="29.4" y="173.8">4</text>
<text x="85.3" y="168.7">6</text>
<text x="85.3" y="171.2">7</text>
<text x="85.3" y="173.8">8</text>
<text x="29.4" y="176.3">5</text>
<text x="29.4" y="178.8">9</text>
<text x="29" y="181.4">10</text>
<text x="29" y="183.9">11</text>
<text x="89.9" y="181.4" transform="rotate(-90 89.9 181.4)">5</text>
<text x="92.5" y="181.8" transform="rotate(-90 92.5 181.8)">11</text>
<text x="29" y="186.5">13</text>
<text x="34.1" y="194.1" transform="rotate(-90 34.1 194.1)">7</text>
<text x="35.3" y="249.1" transform="rotate(-90 35.3 249.1)">10</text>
<text x="30.7" y="252.5">1</text>
<text x="30.7" y="255">2</text>
<text x="30.7" y="257.6">3</text>
<text x="49.4" y="252.5">13</text>
<text x="49.4" y="255">14</text>
<text x="49.4" y="257.6">15</text>
<text x="30.7" y="260.1">4</text>
<text x="30.7" y="262.7">5</text>
<text x="49.4" y="260.1">16</text>
<text x="49.4" y="262.7">17</text>
<text x="30.7" y="265.2">6</text>
<text x="30.7" y="267.7">7</text>
<text x="49.4" y="265.2">18</text>
<text x="30.7" y="270.3">8</text>
<text x="35.3" y="277.9" transform="rotate(-90 35.3 277.9)">9</text>
</g>
</svg>
